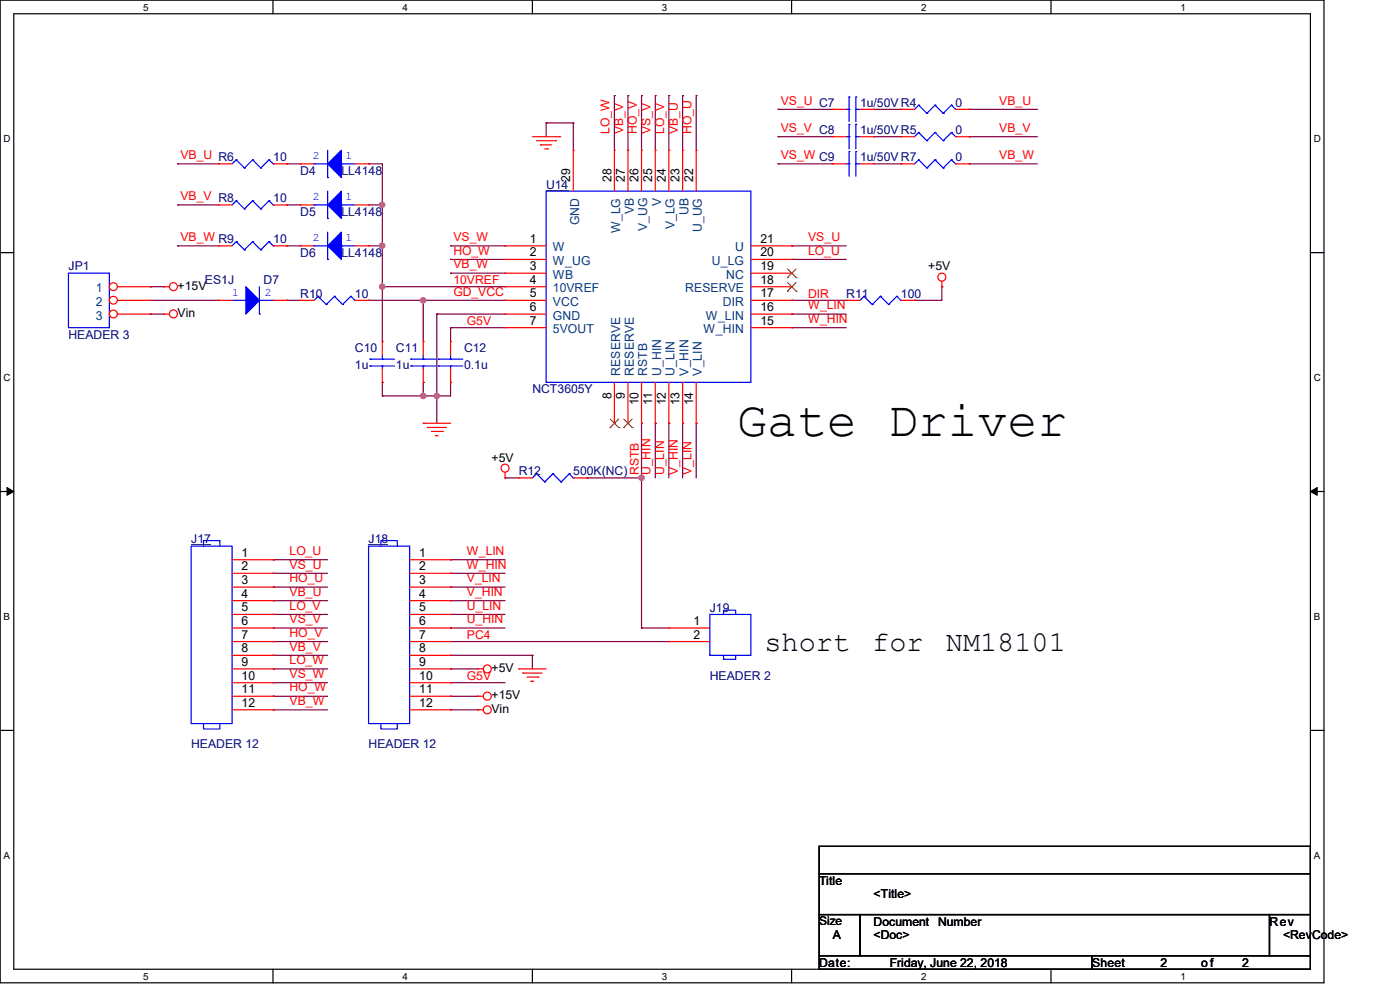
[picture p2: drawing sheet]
<svg xmlns="http://www.w3.org/2000/svg" width="297mm" height="210mm" viewBox="0 0 297 210" stroke-linecap="round" stroke-linejoin="round" font-family="sans-serif">
<path d="M0 0h280.9v208.5h-280.9zM2.9 2.9h275.1v202.7h-275.1z" fill="none" stroke="#000" stroke-width=".25"/>
<g fill="#fff">
<path d="M30.4 .3h1.1v2.4h-1.1z"/>
<path d="M30.4 205.9h1.1v2.3h-1.1z"/>
</g>
<path d="M57.9 0v2.9M57.9 205.6v2.9" fill="none" stroke="#000" stroke-width=".25"/>
<g fill="#fff">
<path d="M85.4 .3h1.1v2.4h-1.1z"/>
<path d="M85.4 205.9h1.1v2.3h-1.1z"/>
</g>
<path d="M112.9 0v2.9M112.9 205.6v2.9" fill="none" stroke="#000" stroke-width=".25"/>
<g fill="#fff">
<path d="M140.4 .3h1.2v2.4h-1.2z"/>
<path d="M140.4 205.9h1.2v2.3h-1.2z"/>
</g>
<path d="M167.9 0v2.9M167.9 205.6v2.9" fill="none" stroke="#000" stroke-width=".25"/>
<g fill="#fff">
<path d="M195.4 .3h1.2v2.4h-1.2z"/>
<path d="M195.4 205.9h1.2v2.3h-1.2z"/>
</g>
<path d="M223 0v2.9M223 205.6v2.9" fill="none" stroke="#000" stroke-width=".25"/>
<g fill="#fff">
<path d="M250.4 .3h1.2v2.4h-1.2z"/>
<path d="M250.4 205.9h1.2v2.3h-1.2z"/>
<path d="M.8 28.2h1.4v2.4h-1.4z"/>
<path d="M278.7 28.2h1.5v2.4h-1.5z"/>
<path d="M.8 78.9h1.4v2.3h-1.4z"/>
<path d="M278.7 78.9h1.5v2.3h-1.5z"/>
</g>
<path d="M0 53.6h2.9M278 53.6h2.9" fill="none" stroke="#000" stroke-width=".25"/>
<g fill="#fff">
<path d="M.8 129.6h1.3v2.3h-1.3z"/>
<path d="M278.7 129.6h1.4v2.3h-1.4z"/>
</g>
<path d="M0 104.3h2.9M278 104.3h2.9" fill="none" stroke="#000" stroke-width=".25"/>
<path d="M1.5 103.4l1.4 .9-1.4 .8zM278 104.3l1.4-.9v1.7z" fill="#000" stroke="#000" stroke-width=".21"/>
<g fill="#fff">
<path d="M.8 180.3h1.3v2.3h-1.3z"/>
<path d="M278.7 180.3h1.4v2.3h-1.4z"/>
</g>
<path d="M0 154.9h2.9M278 154.9h2.9M173.8 179.5h104.2v5.8h-104.2zM173.8 185.3h104.2v8.7h-104.2zM173.8 194h8.7v8.7h-8.7zM182.5 194h86.8v8.7h-86.8zM269.3 194h8.7v8.7h-8.7zM173.8 202.7h57.9v2.9h-57.9zM231.7 202.7h46.3v2.9h-46.3z" fill="none" stroke="#000" stroke-width=".25"/>
<g fill="none" stroke="#800040" stroke-width=".25">
<path d="M37.7 34.8h.1M37.7 34.8h8.7M60.8 34.8h.1M60.8 34.8h2.9M78.2 34.8h.1M78.2 34.8h2.9v37.6M115.9 26.1h.1M115.9 26.1h5.7M115.9 26.1v2.9M121.6 26.1h.1M121.6 26.1v5.8M130.3 20.3h.1"/>
<path d="M130.3 20.3v11.6M133.2 20.3h.1M133.2 20.3v11.6M136.1 20.3h.1M136.1 20.3v11.6M139 20.3h.1M139 20.3v11.6M141.9 20.3h.1M141.9 20.3v11.6M144.8 20.3h.1M144.8 20.3v11.6M147.7 20.3h.1"/>
<path d="M147.7 20.3v11.6M165.1 23.2h.1M165.1 29h.1M165.1 34.8h.1M165.1 34.8h11.6M165.1 23.2h11.6M165.1 29h11.6M185.3 29h.1M185.3 34.8h5.8M185.3 23.2h5.8M185.3 29h5.8M191.1 23.2h.1"/>
<path d="M191.1 34.8h.1M205.6 29h.1M205.6 34.8h.1M205.6 23.2h.1M205.6 34.8h14.5M205.6 23.2h14.5M205.6 29h14.5M37.7 43.5h.1M37.7 52.2h.1M37.7 43.5h8.7M37.7 52.2h8.7M60.8 43.5h.1"/>
<path d="M60.8 52.2h.1M60.8 43.5h2.9M60.8 52.2h2.9M78.2 43.5h2.9M78.2 52.2h2.9M81.1 43.5h.1M81.1 52.2h.1M95.6 52.2h.1M95.6 55h.1M95.6 58h.1M95.6 52.2h11.5M95.6 55h11.5"/>
<path d="M95.6 58h11.5M168 52.2h.1M168 55h.1M168 52.2h11.5M168 55h11.5M31.9 60.8h.1M31.9 66.6h.1M31.9 60.8h2.9M31.9 63.7h14.5M31.9 66.6h2.9M46.4 63.7h.1M60.8 63.7h.1"/>
<path d="M60.8 63.7h2.9M78.2 63.7h.1M78.2 63.7h28.9M81.1 60.8h.1M81.1 60.8h26M89.8 63.7h.1M89.8 63.7v8.7M92.7 66.6h.1M92.7 66.6h14.4M92.7 66.6v23.2M95.6 69.5h.1M95.6 69.5h11.5"/>
<path d="M95.6 69.5v2.9M168 63.7h.1M168 69.5h.1M168 66.6h.1M168 69.5h11.5M168 63.7h11.5M168 66.6h11.5M194 63.7h.1M199.8 60.8h.1M199.8 60.8v2.9h-5.8M81.1 81.1h.1M81.1 84h.1"/>
<path d="M81.1 81.1v2.9M89.8 81.1h.1M89.8 84h.1M89.8 81.1v2.9M92.7 84h.1M95.6 81.1h.1M95.6 81.1v2.9h-14.5M136.1 89.8h.1M136.1 89.8v43.4M139 89.8h.1M139 89.8v11.6M141.9 89.8h.1"/>
<path d="M141.9 89.8v11.6M144.8 89.8h.1M144.8 89.8v11.6M147.7 89.8h.1M147.7 89.8v11.6M58 118.7h.1M58 118.7h11.5M95.6 118.7h.1M95.6 118.7h11.5M107.1 101.4h.1M107.1 101.4h3M124.5 101.4h.1"/>
<path d="M124.5 101.4h11.6M58 139h.1M58 136.1h.1M58 133.2h.1M58 130.3h.1M58 127.4h.1M58 124.5h.1M58 121.6h.1M58 139h11.5M58 136.1h11.5M58 133.2h11.5M58 130.3h11.5"/>
<path d="M58 127.4h11.5M58 124.5h11.5M58 121.6h11.5M95.6 121.6h.1M95.6 124.5h.1M95.6 127.4h.1M95.6 130.3h.1M95.6 133.2h.1M95.6 139h.1M95.6 139h17.3M95.6 136.1h46.3M95.6 133.2h11.5"/>
<path d="M95.6 130.3h11.5M95.6 127.4h11.5M95.6 124.5h11.5M95.6 121.6h11.5M112.9 139h.1M112.9 139v2.9M136.1 133.2h.1M136.1 133.2h5.8M141.9 136.1h.1M58 144.8h.1M58 147.7h.1M58 150.6h.1"/>
<path d="M58 141.9h.1M58 144.8h11.5M58 147.7h11.5M58 150.6h11.5M58 141.9h11.5M95.6 141.9h.1M95.6 144.8h.1M95.6 150.6h.1M95.6 147.7h.1M95.6 144.8h11.5M95.6 147.7h5.8M95.6 150.6h5.8"/>
<path d="M95.6 141.9h5.8"/>
</g>
<g fill="#f0f" stroke="#f0f" stroke-width=".25">
<circle cx="81.1" cy="43.4" r=".55"/>
<circle cx="81.1" cy="52.1" r=".55"/>
<circle cx="81.1" cy="60.8" r=".55"/>
<circle cx="92.7" cy="84" r=".55"/>
<circle cx="89.8" cy="63.7" r=".56"/>
<circle cx="89.8" cy="84" r=".56"/>
<circle cx="136.1" cy="101.3" r=".55"/>
</g>
<g fill="none" stroke="#f00" stroke-width=".25">
<path d="M112.9 29h5.8M113.8 29.8h4.1M114.7 30.7h.1M114.7 30.7h2.3M115.6 31.6h.5M116.1 31.6h.1M117.9 29.8h.1M118.7 29h.1M46.4 52.2h.1M46.4 52.2h2.8M58 52.2h2.8M60.8 52.2h.1"/>
<path d="M63.7 43.5h.1M63.7 43.5h2.9M75.3 43.5h2.9M78.2 43.5h.1M199.8 59.7v1.1M34.8 66.6h.1M34.8 60.8h.1M34.8 66.6h1.1M34.8 60.8h1.1M89.8 72.4h.1M89.8 72.4v2.9M89.8 78.2v2.9"/>
<path d="M179.5 63.7h.1M179.5 63.7h3M191.1 63.7h2.9M194 63.7h.1M199.8 60.8h.1M89.8 89.8h.1M89.8 81.1h.1M89.8 89.8h5.8M90.7 90.7h.1M90.7 90.7h4M91.5 91.5h2.4M92.4 92.4h.1"/>
<path d="M92.4 92.4h.6M93.9 91.5h.1M49.2 118.7h8.8M58 118.7h.1M107.1 101.4h.1M107.1 100.2v1.2M110.1 101.4h.1M110.1 101.4h2.8M121.6 101.4h2.9M124.5 101.4h.1M49.2 121.6h8.8M49.2 124.5h8.8"/>
<path d="M49.2 127.4h8.8M49.2 130.3h8.8M49.2 133.2h8.8M49.2 136.1h8.8M49.2 139h8.8M58 121.6h.1M58 124.5h.1M58 127.4h.1M58 130.3h.1M58 133.2h.1M58 136.1h.1M58 139h.1"/>
<path d="M49.2 141.9h8.8M49.2 147.7h8.8M49.2 150.6h8.8M49.2 144.8h8.8M58 141.9h.1M58 144.8h.1M58 147.7h.1M58 150.6h.1M101.4 141.9h.1M101.4 147.7h.1M101.4 150.6h.1M101.4 141.9h1.1"/>
<path d="M101.4 147.7h1.1M101.4 150.6h1.1M110.1 141.9h.1M110.1 141.9h5.8M110.9 142.8h.1M110.9 142.8h4.1M111.8 143.6h2.3M112.6 144.5h.1M112.6 144.5h.6M114.1 143.6h.1"/>
<circle cx="199.8" cy="58.8" r=".85"/>
<circle cx="36.8" cy="66.6" r=".85"/>
<circle cx="36.8" cy="60.8" r=".85"/>
<circle cx="107.1" cy="99.3" r=".85"/>
<circle cx="103.4" cy="147.7" r=".85"/>
<circle cx="103.4" cy="141.9" r=".85"/>
<circle cx="103.4" cy="150.6" r=".85"/>
</g>
<g fill="none" stroke="#00f" stroke-width=".25">
<path d="M14.5 58h8.7v11.5h-8.7zM50.1 51.3h.1M50.1 51.3l-.9 .9M50.1 51.3l1.8 1.7M51.9 53h.1M53.6 51.3h.1M53.6 51.3l-1.7 1.7M53.6 51.3l1.7 1.7M55.3 53h.1M57.1 51.3h.1M57.1 51.3l-1.8 1.7M57.1 51.3l.9 .9"/>
<path d="M58 52.2h.1M66.6 43.5h.1M66.6 43.5h2.9M69.5 46.4h.1M69.5 40.6v5.8M72.4 43.5h.1M72.4 43.5h2.9M87.2 76.2h.1M87.2 77.6h.1M87.2 76.2h5.2M87.2 77.6h5.2M89.8 77.6h.1"/>
<path d="M89.8 76.2h.1M89.8 75.3v.9M89.8 77.6v.6M183.3 62.9h.1M183.3 62.9l-.8 .8M183.3 62.9l1.7 1.7M185 64.6h.1M186.8 62.9h.1M186.8 62.9l-1.8 1.7M186.8 62.9l1.7 1.7M188.5 64.6h.1M190.2 62.9h.1"/>
<path d="M190.2 62.9l-1.7 1.7M190.2 62.9l.9 .8M191.1 63.7h.1M40.6 115.9h8.6v37.6h-8.6zM43.2 115.9v-1.2h3.5v1.2M113.8 100.5h.1M113.8 100.5l-.9 .9M113.8 100.5l1.8 1.7M115.6 102.2h.1M117.3 100.5h.1M117.3 100.5l-1.7 1.7M117.3 100.5l1.7 1.7"/>
<path d="M119 102.2h.1M120.8 100.5h.1M120.8 100.5l-1.8 1.7M120.8 100.5l.8 .9M121.6 101.4h.1M43.2 153.5v1.1h3.5v-1.1"/>
</g>
<path d="M40.6 115.6h4.1" fill="none" stroke="#000080" stroke-width=".21"/>
<path d="M72.4 40.6v5.8l-2.9-2.9z" fill="#00f" stroke="#00f" stroke-width=".25"/>
<circle cx="24.1" cy="60.8" r=".84" fill="#fff" stroke="#f00" stroke-width=".25"/>
<path d="M24.9 60.8h7M31.9 60.8h.1" fill="none" stroke="#f00" stroke-width=".25"/>
<circle cx="24.1" cy="63.7" r=".84" fill="#fff" stroke="#f00" stroke-width=".25"/>
<path d="M24.9 63.7h7M31.9 63.7h.1" fill="none" stroke="#f00" stroke-width=".25"/>
<circle cx="24.1" cy="66.6" r=".84" fill="#fff" stroke="#f00" stroke-width=".25"/>
<g fill="none" stroke="#f00" stroke-width=".25">
<path d="M46.4 34.8h.1M46.4 34.8h2.8M58 34.8h2.8M60.8 34.8h.1M63.7 34.8h.1M63.7 34.8h2.9M75.3 34.8h2.9M78.2 34.8h.1M121.6 31.9h.1M121.6 31.9v8.7M130.3 31.9h.1M130.3 31.9v8.7"/>
<path d="M133.2 31.9h.1M133.2 31.9v8.7M136.1 31.9h.1M136.1 31.9v8.7M139 31.9h.1M139 31.9v8.7M141.9 31.9h.1M141.9 31.9v8.7M144.8 31.9h.1M144.8 31.9v8.7M147.7 31.9h.1M147.7 31.9v8.7"/>
<path d="M176.7 23.2h.1M176.7 29h.1M176.7 34.8h.1M176.7 23.2h2.8M176.7 29h2.8M176.7 34.8h2.8M182.5 23.2h2.8M182.5 29h2.8M182.5 34.8h2.8M185.3 23.2h.1M185.3 29h.1M185.3 34.8h.1"/>
<path d="M191.1 23.2h.1M191.1 29h.1M191.1 34.8h.1M191.1 23.2h2.9M191.1 29h2.9M191.1 34.8h2.9M202.7 23.2h2.9M202.7 29h2.9M202.7 34.8h2.9M205.6 23.2h.1M205.6 29h.1M205.6 34.8h.1"/>
<path d="M46.4 43.5h.1M46.4 43.5h2.8M58 43.5h2.8M60.8 43.5h.1M63.7 52.2h.1M63.7 52.2h2.9M75.3 52.2h2.9M78.2 52.2h.1M107.1 52.2h.1M107.1 55h.1M107.1 58h.1M107.1 52.2h8.8"/>
<path d="M107.1 55h8.8M107.1 58h8.8M159.3 52.2h8.7M159.3 55h8.7M159.3 58h8.7M168 58h.1M168 55h.1M168 52.2h.1M24.9 66.6h7M31.9 66.6h.1M46.4 63.7h.1M46.4 63.7h2.8"/>
<path d="M58 63.7h2.8M60.8 63.7h.1M63.7 63.7h.1M63.7 63.7h2.9M75.3 63.7h2.9M78.2 63.7h.1M81.1 72.4h.1M81.1 72.4v2.9M81.1 78.2v2.9M95.6 72.4h.1M95.6 72.4v2.9M95.6 78.2v2.9"/>
<path d="M107.1 60.8h.1M107.1 63.7h.1M107.1 66.6h.1M107.1 69.5h.1M107.1 66.6h8.8M107.1 60.8h8.8M107.1 63.7h8.8M107.1 69.5h8.8M159.3 66.6h8.7M159.3 60.8h8.7M159.3 63.7h8.7M159.3 69.5h8.7"/>
<path d="M168 69.5h.1M168 66.6h.1M168 63.7h.1M168 60.8h.1M81.1 81.1h.1M95.6 81.1h.1M130.3 89.8h.1M130.3 81.1v8.7M133.2 89.8h.1M133.2 81.1v8.7M136.1 89.8h.1M136.1 81.1v8.7"/>
<path d="M139 89.8h.1M139 81.1v8.7M141.9 89.8h.1M141.9 81.1v8.7M144.8 89.8h.1M144.8 81.1v8.7M147.7 89.8h.1M147.7 81.1v8.7M86.9 118.7h8.7M95.6 118.7h.1M86.9 121.6h8.7M86.9 124.5h8.7"/>
<path d="M86.9 127.4h8.7M86.9 130.3h8.7M86.9 133.2h8.7M86.9 136.1h8.7M86.9 139h8.7M95.6 121.6h.1M95.6 124.5h.1M95.6 127.4h.1M95.6 130.3h.1M95.6 133.2h.1M95.6 136.1h.1M95.6 139h.1"/>
<path d="M141.9 133.2h.1M141.9 136.1h.1M141.9 133.2h8.7M141.9 136.1h8.7M86.9 141.9h8.7M86.9 144.8h8.7M86.9 147.7h8.7M86.9 150.6h8.7M95.6 141.9h.1M95.6 144.8h.1M95.6 147.7h.1M95.6 150.6h.1"/>
</g>
<g fill="none" stroke="#00f" stroke-width=".25">
<path d="M50.1 33.9h.1M50.1 33.9l-.9 .9M50.1 33.9l1.8 1.7M51.9 35.6h.1M53.6 33.9h.1M53.6 33.9l-1.7 1.7M53.6 33.9l1.7 1.7M55.3 35.6h.1M57.1 33.9h.1M57.1 33.9l-1.8 1.7M57.1 33.9l.9 .9M58 34.8h.1"/>
<path d="M66.6 34.8h.1M66.6 34.8h2.9M69.5 37.7h.1M69.5 31.9v5.8M72.4 34.8h.1M72.4 34.8h2.9M179.5 34.8h.6M179.5 23.2h.6M179.5 29h.6M180.1 23.2h.1M180.1 20.6h.1M180.1 29h.1"/>
<path d="M180.1 26.4h.1M180.1 34.8h.1M180.1 32.2h.1M180.1 20.6v5.2M180.1 26.4v5.2M180.1 32.2v5.2M181.6 20.6h.1M181.6 23.2h.1M181.6 26.4h.1M181.6 29h.1M181.6 32.2h.1M181.6 34.8h.1"/>
<path d="M181.6 34.8h.9M181.6 23.2h.9M181.6 20.6v5.2M181.6 26.4v5.2M181.6 32.2v5.2M181.6 29h.9M194.9 22.3h.1M194.9 28.1h.1M194.9 33.9h.1M194.9 22.3l-.9 .9M194.9 22.3l1.7 1.7M194.9 28.1l-.9 .9"/>
<path d="M194.9 28.1l1.7 1.7M194.9 33.9l-.9 .9M194.9 33.9l1.7 1.7M196.6 24h.1M196.6 29.8h.1M196.6 35.6h.1M198.4 22.3h.1M198.4 28.1h.1M198.4 33.9h.1M198.4 22.3l-1.8 1.7M198.4 22.3l1.7 1.7M198.4 28.1l-1.8 1.7"/>
<path d="M198.4 28.1l1.7 1.7M198.4 33.9l-1.8 1.7M198.4 33.9l1.7 1.7M200.1 24h.1M200.1 29.8h.1M200.1 35.6h.1M201.8 22.3h.1M201.8 28.1h.1M201.8 33.9h.1M201.8 22.3l-1.7 1.7M201.8 22.3l.9 .9M201.8 28.1l-1.7 1.7"/>
<path d="M201.8 28.1l.9 .9M201.8 33.9l-1.7 1.7M201.8 33.9l.9 .9M202.7 23.2h.1M202.7 29h.1M202.7 34.8h.1M50.1 42.6h.1M50.1 42.6l-.9 .9M50.1 42.6l1.8 1.7M51.9 44.3h.1M53.6 42.6h.1M53.6 42.6l-1.7 1.7"/>
<path d="M53.6 42.6l1.7 1.7M55.3 44.3h.1M57.1 42.6h.1M57.1 42.6l-1.8 1.7M57.1 42.6l.9 .9M58 43.5h.1M66.6 52.2h.1M66.6 52.2h2.9M69.5 55h.1M69.5 49.2v5.8M72.4 52.2h.1M72.4 52.2h2.9"/>
<path d="M115.9 40.6h43.4v40.5h-43.4zM49.2 63.7h3M52.2 63.7h.1M55 66.6h.1M55 60.8v5.8M55 63.7h3M58 63.7h.1M67.5 62.9h.1M67.5 62.9l-.9 .8M67.5 62.9l1.7 1.7M69.2 64.6h.1M71 62.9h.1"/>
<path d="M71 62.9l-1.8 1.7M71 62.9l1.7 1.7M72.7 64.6h.1M74.4 62.9h.1M74.4 62.9l-1.7 1.7M74.4 62.9l.9 .8M75.3 63.7h.1M78.5 76.2h.1M78.5 77.6h.1M78.5 76.2h5.2M78.5 77.6h5.2M81.1 77.6h.1"/>
<path d="M81.1 76.2h.1M81.1 75.3v.9M81.1 77.6v.6M93 76.2h.1M93 77.6h.1M93 76.2h5.2M93 77.6h5.2M95.6 77.6h.1M95.6 76.2h.1M95.6 75.3v.9M95.6 77.6v.6M78.2 115.9h8.7v37.6h-8.7z"/>
<path d="M80.8 115.9v-1.2h3.5v1.2M150.6 130.3h8.7v8.7h-8.7zM153.5 130.3v-.8h2.6v.8M153.5 139v.9h2.6v-.9M80.8 153.5v1.1h3.5v-1.1"/>
</g>
<path d="M115.9 40.3h4.7M78.2 115.6h4.2" fill="none" stroke="#000080" stroke-width=".21"/>
<g fill="none" stroke="#804000" stroke-width=".21">
<path d="M167 58.9h.1M167.1 59.9l1.8 1.9M167.1 57.1l1.8 1.8M168.9 59.9l-1.9 1.9M168.9 57.1l-1.9 1.8M168.9 58.9h.1M167 61.8h.1M168.9 61.8h.1M129.4 90.7h.1M129.5 88.9l1.8 1.8M131.2 88.9l-1.8 1.8M131.3 90.7h.1"/>
<path d="M132.3 90.7h.1M132.3 88.9l1.9 1.8M134.1 88.9l-1.8 1.8M134.2 90.7h.1"/>
</g>
<g fill="#00f" stroke="#00f" stroke-width=".25">
<path d="M69.5 34.8l2.9-2.9v5.8z"/>
<path d="M52.2 60.8l2.8 2.9-2.8 2.9z"/>
<path d="M69.5 52.2l2.9-3v5.8z"/>
</g>
<g fill="#f0f" stroke="#f0f" stroke-width=".25">
<circle cx="81.1" cy="43.4" r=".55"/>
<circle cx="81.1" cy="52.1" r=".55"/>
<circle cx="81.1" cy="60.8" r=".55"/>
<circle cx="92.7" cy="84" r=".55"/>
<circle cx="89.8" cy="63.7" r=".56"/>
<circle cx="89.8" cy="84" r=".56"/>
<circle cx="136.1" cy="101.3" r=".55"/>
</g>
<text font-size="10.6" x="156.4" y="92.5">Gate Driver</text>
<g font-size="6.1">
<text x="162.2" y="138">short</text>
<text x="185.1" y="138">for</text>
<text x="200.7" y="138">NM18101</text>
</g>
<g font-size="2.6" fill="#f00">
<text x="165.6" y="22.2">VS_U C7</text>
<text x="212" y="22.2">VB_U</text>
<text x="129.3" y="28.4" transform="rotate(-90 129.3 28.4)">LO_W</text>
<text x="132.2" y="28.4" transform="rotate(-90 132.2 28.4)">VB_V</text>
<text x="135.1" y="28.4" transform="rotate(-90 135.1 28.4)">HO_V</text>
<text x="138" y="28.4" transform="rotate(-90 138 28.4)">VS_V</text>
<text x="140.9" y="28.4" transform="rotate(-90 140.9 28.4)">LO_V</text>
<text x="143.8" y="28.4" transform="rotate(-90 143.8 28.4)">VB_U</text>
<text x="146.7" y="28.4" transform="rotate(-90 146.7 28.4)">HO_U</text>
<text x="165.6" y="28">VS_V C8</text>
<text x="212" y="28">VB_V</text>
<text x="38.3" y="33.7">VB_U R6</text>
<text x="165.6" y="33.7">VS_W C9</text>
<text x="212" y="33.7">VB_W</text>
<text x="38.3" y="42.5">VB_V R8</text>
<text x="38.3" y="51.1">VB_W R9</text>
<text x="96.2" y="51.1">VS_W</text>
<text x="171.4" y="51.1">VS_U</text>
<text x="96.2" y="54">HO_W</text>
<text x="96.2" y="56.9">VB_W</text>
<text x="171.4" y="54">LO_U</text>
<text x="96.2" y="60.2">10VREF</text>
<text x="96.2" y="62.7">GD_VCC</text>
<text x="171.4" y="63.1">DIR</text>
<text x="171.4" y="65.6">W_LIN</text>
<text x="99.1" y="68.9">G5V</text>
<text x="171.4" y="68.5">W_HIN</text>
<text x="135.5" y="100.8" transform="rotate(-90 135.5 100.8)">RSTB</text>
<text x="138" y="100.8" transform="rotate(-90 138 100.8)">U_HIN</text>
<text x="140.9" y="100.8" transform="rotate(-90 140.9 100.8)">U_LIN</text>
<text x="143.8" y="100.8" transform="rotate(-90 143.8 100.8)">V_HIN</text>
<text x="146.7" y="100.8" transform="rotate(-90 146.7 100.8)">V_LIN</text>
<text x="61.4" y="117.7">LO_U</text>
<text x="99.1" y="117.7">W_LIN</text>
<text x="61.4" y="123.5">HO_U</text>
<text x="61.4" y="120.6">VS_U</text>
<text x="99.1" y="120.6">W_HIN</text>
<text x="99.1" y="123.5">V_LIN</text>
<text x="61.4" y="129.3">LO_V</text>
<text x="61.4" y="126.4">VB_U</text>
<text x="99.1" y="126.4">V_HIN</text>
<text x="99.1" y="129.3">U_LIN</text>
<text x="61.4" y="135.1">HO_V</text>
<text x="61.4" y="132.2">VS_V</text>
<text x="99.1" y="132.2">U_HIN</text>
<text x="99.1" y="135.5">PC4</text>
<text x="61.4" y="143.8">VS_W</text>
<text x="61.4" y="140.9">LO_W</text>
<text x="61.4" y="138">VB_V</text>
<text x="61.4" y="146.7">HO_W</text>
<text x="61.4" y="149.6">VB_W</text>
<text x="99.1" y="144.2">G5V</text>
</g>
<g font-size="2.6" fill="#000080">
<text x="182.5" y="22.6">1u/50V R4</text>
<text x="202.7" y="22.6">0</text>
<text x="182.5" y="28.4">1u/50V R5</text>
<text x="202.7" y="28.4">0</text>
<text x="58" y="34.2">10</text>
<text x="182.5" y="34.2">1u/50V R7</text>
<text x="202.7" y="34.2">0</text>
<text x="63.7" y="37.1">D4</text>
<text x="72.4" y="37.1">LL4148</text>
<text x="115.9" y="40">U14</text>
<text x="58" y="42.9">10</text>
<text x="63.7" y="45.8">D5</text>
<text x="72.4" y="45.8">LL4148</text>
<text x="58" y="51.6">10</text>
<text x="14.5" y="57.4">JP1</text>
<text x="63.7" y="54.5">D6</text>
<text x="72.4" y="54.5">LL4148</text>
<text x="43.5" y="60.3">ES1J</text>
<text x="55.9" y="60.3">D7</text>
<text x="63.7" y="63.2">R10</text>
<text x="75.3" y="63.2">10</text>
<text x="179.5" y="63.2">R11</text>
<text x="191.1" y="63.2">100</text>
<text x="14.5" y="71.8">HEADER 3</text>
<text x="75.3" y="74.8">C10</text>
<text x="84" y="74.8">C11</text>
<text x="98.5" y="74.8">C12</text>
<text x="75.3" y="78.2">1u</text>
<text x="84" y="78.2">1u</text>
<text x="98.5" y="78.2">0.1u</text>
<text x="112.9" y="83.4">NCT3605Y</text>
<text x="110.1" y="100.8">R12</text>
<text x="121.6" y="100.8">500K(NC)</text>
<text x="40.6" y="115.3">J17</text>
<text x="78.2" y="115.3">J18</text>
<text x="150.6" y="129.8">J19</text>
<text x="150.6" y="144.2">HEADER 2</text>
<text x="40.6" y="158.7">HEADER 12</text>
<text x="78.2" y="158.7">HEADER 12</text>
</g>
<g font-size="2.6">
<text x="121" y="38.5" transform="rotate(-90 121 38.5)">29</text>
<text x="129.7" y="38.5" transform="rotate(-90 129.7 38.5)">28</text>
<text x="132.6" y="38.5" transform="rotate(-90 132.6 38.5)">27</text>
<text x="135.5" y="38.5" transform="rotate(-90 135.5 38.5)">26</text>
<text x="138.4" y="38.5" transform="rotate(-90 138.4 38.5)">25</text>
<text x="141.3" y="38.5" transform="rotate(-90 141.3 38.5)">24</text>
<text x="144.2" y="38.5" transform="rotate(-90 144.2 38.5)">23</text>
<text x="147.1" y="38.5" transform="rotate(-90 147.1 38.5)">22</text>
<text x="112.4" y="51.5">1</text>
<text x="161.3" y="51.5">21</text>
<text x="112.4" y="54.4">2</text>
<text x="112.4" y="57.3">3</text>
<text x="161.3" y="57.3">19</text>
<text x="161.3" y="54.4">20</text>
<text x="196.9" y="57.4">+5V</text>
<text x="37.7" y="61.4">+15V</text>
<text x="112.4" y="60.2">4</text>
<text x="112.4" y="63.1">5</text>
<text x="112.4" y="66">6</text>
<text x="161.3" y="66">16</text>
<text x="161.3" y="63.1">17</text>
<text x="161.3" y="60.2">18</text>
<text x="37.7" y="67.2">Vin</text>
<text x="112.4" y="68.9">7</text>
<text x="161.3" y="68.9">15</text>
<text x="129.7" y="84.6" transform="rotate(-90 129.7 84.6)">8</text>
<text x="132.6" y="84.6" transform="rotate(-90 132.6 84.6)">9</text>
<text x="135.5" y="86" transform="rotate(-90 135.5 86)">10</text>
<text x="138.4" y="86" transform="rotate(-90 138.4 86)">11</text>
<text x="141.3" y="86" transform="rotate(-90 141.3 86)">12</text>
<text x="144.2" y="86" transform="rotate(-90 144.2 86)">13</text>
<text x="147.1" y="86" transform="rotate(-90 147.1 86)">14</text>
<text x="104.3" y="97.9">+5V</text>
<text x="51.3" y="118.1">1</text>
<text x="88.9" y="118.1">1</text>
<text x="51.3" y="121">2</text>
<text x="51.3" y="123.9">3</text>
<text x="88.9" y="121">2</text>
<text x="88.9" y="123.9">3</text>
<text x="51.3" y="126.8">4</text>
<text x="51.3" y="129.7">5</text>
<text x="88.9" y="126.8">4</text>
<text x="88.9" y="129.7">5</text>
<text x="51.3" y="132.6">6</text>
<text x="51.3" y="135.5">7</text>
<text x="88.9" y="132.6">6</text>
<text x="88.9" y="135.5">7</text>
<text x="147.1" y="132.6">1</text>
<text x="147.1" y="135.5">2</text>
<text x="51.3" y="138.4">8</text>
<text x="51.3" y="141.3">9</text>
<text x="88.9" y="138.4">8</text>
<text x="88.9" y="141.3">9</text>
<text x="104.3" y="142.5">+5V</text>
<text x="51.3" y="144.2">10</text>
<text x="51.3" y="147.1">11</text>
<text x="51.3" y="149.9">12</text>
<text x="88.9" y="144.2">10</text>
<text x="88.9" y="147.1">11</text>
<text x="88.9" y="149.9">12</text>
<text x="104.3" y="148.3">+15V</text>
<text x="104.3" y="151.2">Vin</text>
<text x="173.8" y="187.7">Title</text>
<text x="185.3" y="190.6">&lt;Title&gt;</text>
<text x="185.3" y="196.3">Document</text>
<text x="199" y="196.3">Number</text>
<text x="269.3" y="196.3">Rev</text>
<text x="176.7" y="199.3">A</text>
<text x="185.3" y="199.3">&lt;Doc&gt;</text>
<text x="272.2" y="199.3">&lt;RevCode&gt;</text>
<text x="173.8" y="205.1">Date:</text>
<text x="188.8" y="205.1">Friday, June 22, 2018</text>
<text x="231.7" y="205.1">Sheet</text>
<text x="246.2" y="205.1">2</text>
<text x="254.8" y="205.1">of</text>
<text x="263.5" y="205.1">2</text>
</g>
<g font-size="2.6" fill="#004080">
<text x="122.9" y="47.8" transform="rotate(-90 122.9 47.8)">GND</text>
<text x="134.4" y="45.5" transform="rotate(-90 134.4 45.5)">VB</text>
<text x="140.2" y="43.7" transform="rotate(-90 140.2 43.7)">V</text>
<text x="146" y="45.6" transform="rotate(-90 146 45.6)">UB</text>
<text x="117.3" y="53.3">W</text>
<text x="131.6" y="49.4" transform="rotate(-90 131.6 49.4)">W_LG</text>
<text x="137.3" y="49.1" transform="rotate(-90 137.3 49.1)">V_UG</text>
<text x="143.1" y="48.6" transform="rotate(-90 143.1 48.6)">V_LG</text>
<text x="148.9" y="49.2" transform="rotate(-90 148.9 49.2)">U_UG</text>
<text x="156" y="53.3">U</text>
<text x="117.3" y="56.2">W_UG</text>
<text x="117.3" y="59.1">WB</text>
<text x="151" y="56.2">U_LG</text>
<text x="154" y="59.1">NC</text>
<text x="20.3" y="62">1</text>
<text x="20.3" y="64.9">2</text>
<text x="117.3" y="62">10VREF</text>
<text x="117.3" y="64.9">VCC</text>
<text x="145.4" y="62">RESERVE</text>
<text x="153.3" y="64.9">DIR</text>
<text x="20.3" y="67.8">3</text>
<text x="117.3" y="67.8">GND</text>
<text x="117.3" y="70.7">5VOUT</text>
<text x="149.3" y="70.7">W_HIN</text>
<text x="149.7" y="67.8">W_LIN</text>
<text x="131.6" y="79.7" transform="rotate(-90 131.6 79.7)">RESERVE</text>
<text x="134.4" y="79.7" transform="rotate(-90 134.4 79.7)">RESERVE</text>
<text x="137.3" y="79.7" transform="rotate(-90 137.3 79.7)">RSTB</text>
<text x="140.2" y="79.7" transform="rotate(-90 140.2 79.7)">U_HIN</text>
<text x="143.1" y="79.7" transform="rotate(-90 143.1 79.7)">U_LIN</text>
<text x="146" y="79.7" transform="rotate(-90 146 79.7)">V_HIN</text>
<text x="148.9" y="79.7" transform="rotate(-90 148.9 79.7)">V_LIN</text>
</g>
<text font-size="2.5" x="173.8" y="196.3">Size</text>
<g font-size="2.4" fill="#00f">
<text x="66.3" y="33.8">2</text>
<text x="73.3" y="33.8">1</text>
<text x="66.3" y="42.5">2</text>
<text x="73.3" y="42.5">1</text>
<text x="66.3" y="51.2">2</text>
<text x="73.3" y="51.2">1</text>
<text x="49.2" y="62.8">1</text>
<text x="56.2" y="62.8">2</text>
</g>
<g font-size="2.1">
<text x="30.4" y="2.2">5</text>
<text x="85.4" y="2.2">4</text>
<text x="140.4" y="2.2">3</text>
<text x="195.4" y="2.2">2</text>
<text x="250.4" y="2.2">1</text>
<text x=".8" y="30.1">D</text>
<text x="278.7" y="30.1">D</text>
<text x=".8" y="80.8">C</text>
<text x="278.7" y="80.8">C</text>
<text x=".8" y="131.5">B</text>
<text x="278.7" y="131.5">B</text>
<text x=".8" y="182.2">A</text>
<text x="278.7" y="182.2">A</text>
<text x="30.4" y="207.8">5</text>
<text x="85.4" y="207.8">4</text>
<text x="140.4" y="207.8">3</text>
<text x="195.4" y="207.8">2</text>
<text x="250.4" y="207.8">1</text>
</g>
</svg>
